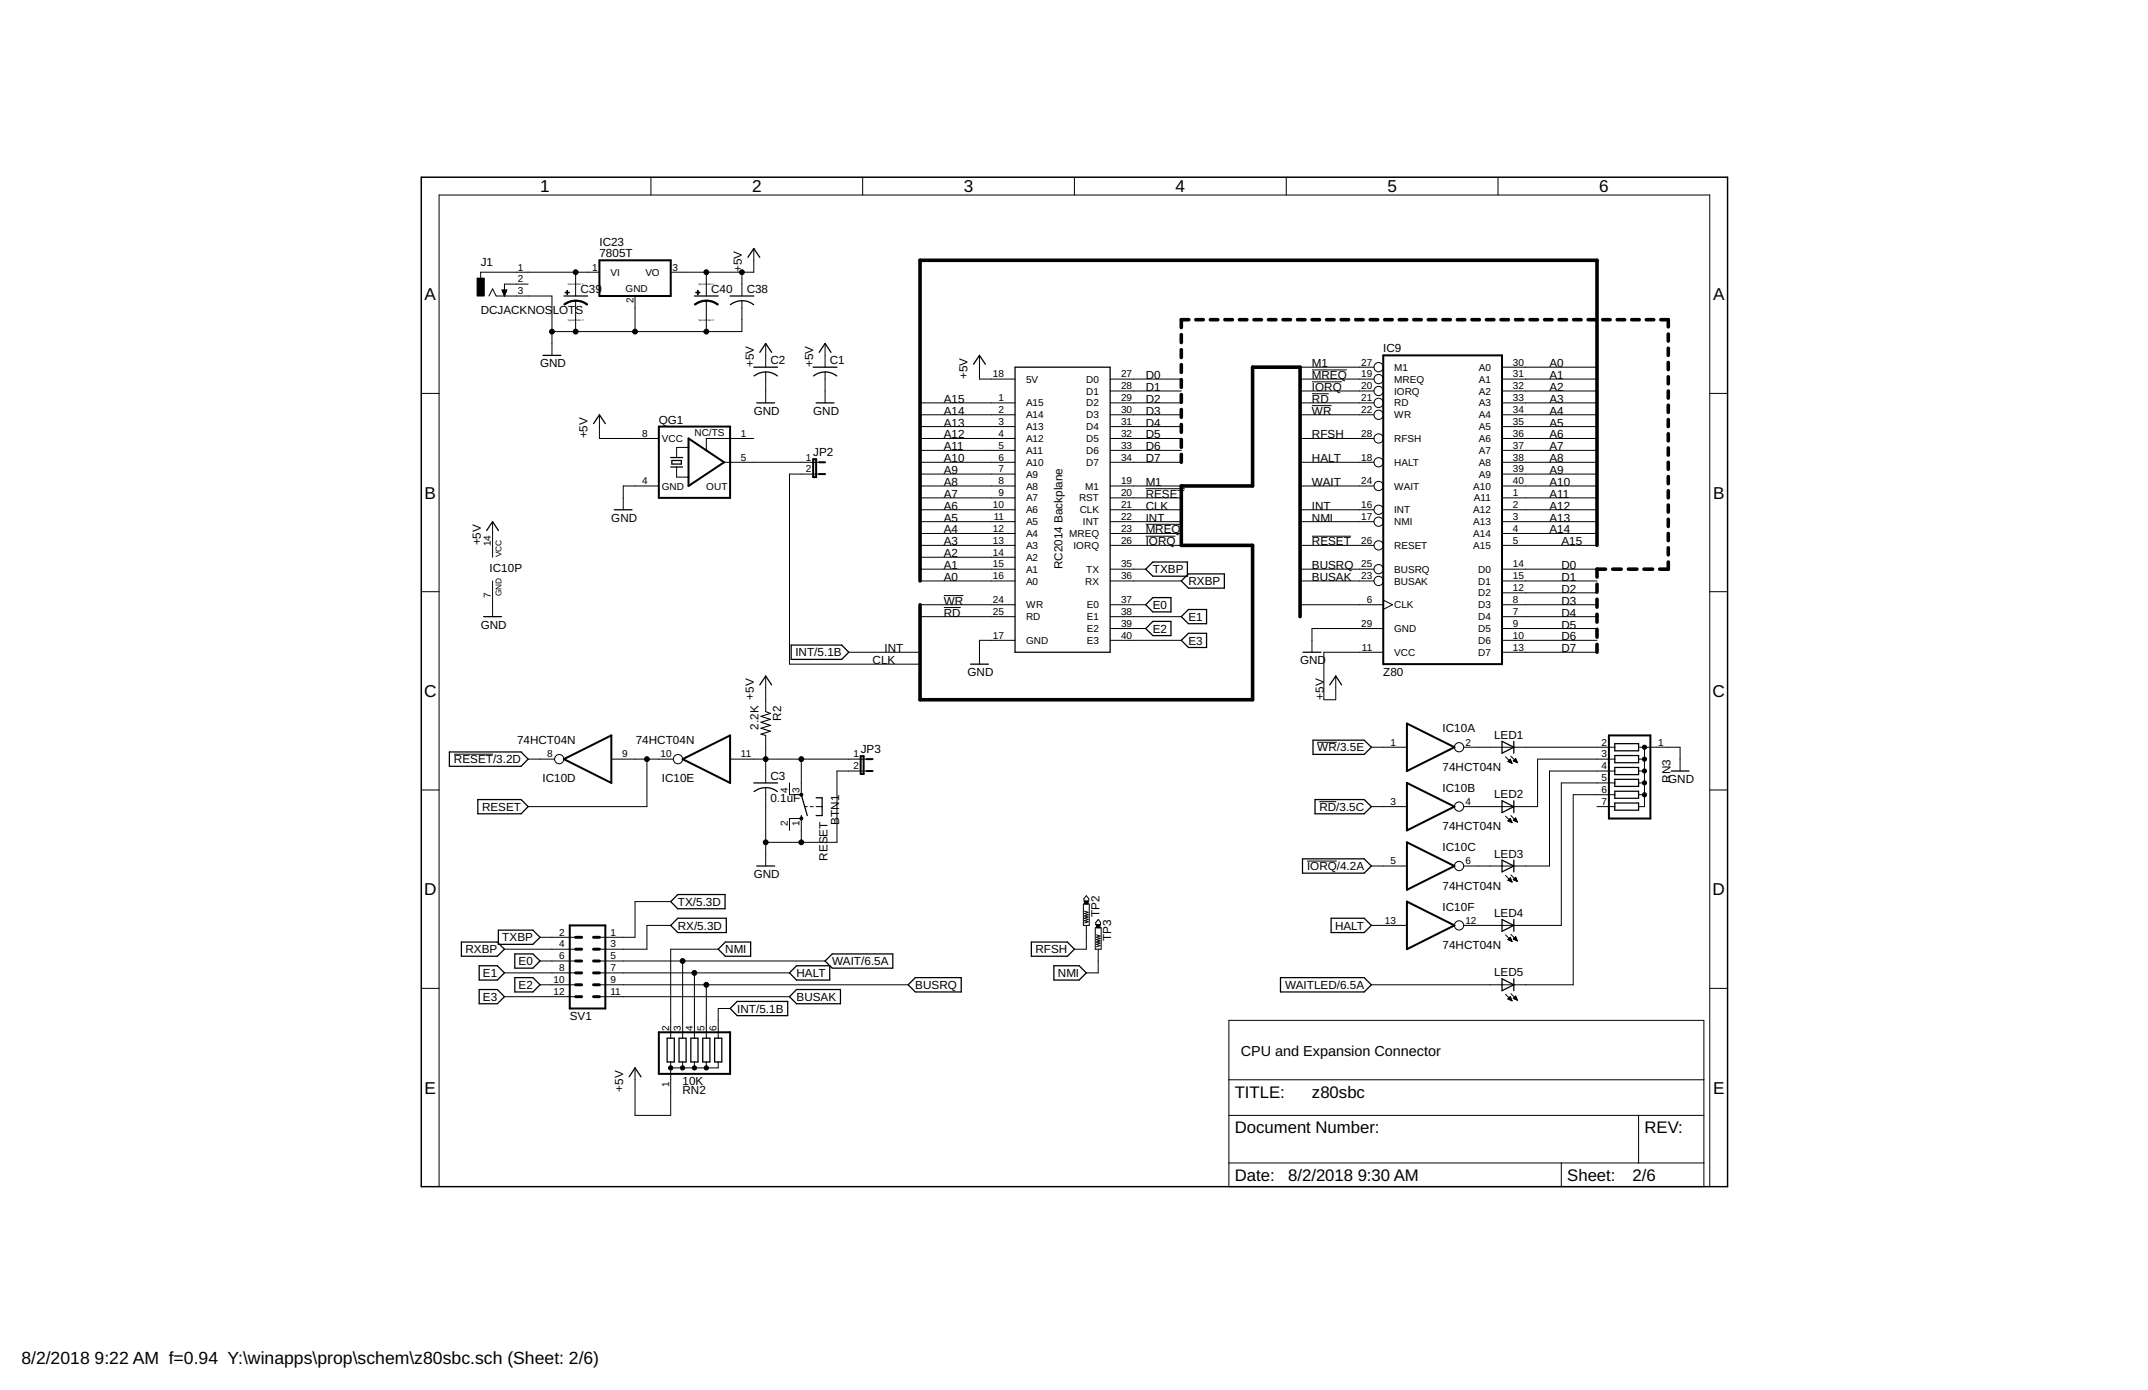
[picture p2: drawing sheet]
<svg xmlns="http://www.w3.org/2000/svg" width="432mm" height="279mm" viewBox="0 0 432 279" stroke-linecap="round" stroke-linejoin="round" font-family="sans-serif">
<g fill="none" stroke="#000" stroke-width=".25">
<path d="M113.3 59.5h4.8M139.6 59.5h4.8M146.8 59.5h4.7M150.3 51.7l1.2-1.7 1.2 1.7M109.2 71.4h3.6M149.1 60.4l1 .2 1.4 .6M149.1 60.5l-.9 .1-1.4 .6M151.5 73.8h4.8M151.6 75.6a3.8 3.8 0 0 1 4.7 0M152.7 70.8l1.2-1.8 1.2 1.8M163.5 73.8h4.8M163.5 75.6a3.8 3.8 0 0 1 4.7 0"/>
<path d="M164.7 70.8l1.2-1.8 1.1 1.8M195.7 73.2l1.2-1.8 1.2 1.8M204 73.8h19.2v57.3h-19.2zM119.3 85.2l1.2-1.8 1.2 1.8M134.8 93.9h2.4M134.8 92h2.4M135.1 92.6h1.9v.7h-1.9zM152.1 81h3.6M164.1 81h3.6M97.8 106.6l1.2-1.7 1.2 1.7M123.5 102.5h3.6M230.3 114.4l1.5-1.4h6.9v2.8h-6.9z"/>
<path d="M237.5 116.8l1.4-1.4h7.2v2.8h-7.2zM97.2 124h3.6M152.7 137.7l1.2-1.8 1.2 1.8M159 129.7h10.2l1.4 1.4-1.4 1.4h-10.2zM195.1 133.5h3.6M230.3 121.6l1.5-1.5h3.6v2.9h-3.6zM230.3 126.3l1.5-1.4h3.6v2.9h-3.6zM237.5 128.7l1.4-1.4h3.6v2.9h-3.6zM237.5 124l1.4-1.5h3.6v2.9h-3.6zM261.9 131.1h3.6M267.3 137.7l1.2-1.8 1.2 1.8M90.3 151.2h14.5l1.4 1.4-1.4 1.4h-14.5z"/>
<path d="M151.5 157.4h4.8M151.6 159.1a3.8 3.8 0 0 1 4.7 0M161.1 159.7l1.2 4.2M263.9 148.8h10.3l1.5 1.4-1.5 1.4h-10.3zM301.9 149l2.4 1.2-2.4 1.2zM304.3 149v2.4M324.6 149.5h4.8v1.4h-4.8zM324.6 151.9h4.8v1.4h-4.8zM324.6 154.3h4.8v1.4h-4.8zM324.6 156.7h4.8v1.4h-4.8zM324.6 159h4.8v1.5h-4.8zM336 155h3.5"/>
<path d="M96.1 160.7h8.7l1.4 1.4-1.4 1.5h-8.7zM152.1 174.1h3.6M161.1 163.9v.6M164.1 160.4h1.2v3.5h-1.2M261.8 172.6h12.4l1.5 1.5-1.5 1.4h-12.4zM264.4 160.7h9.8l1.5 1.4-1.5 1.5h-9.8zM301.9 161l2.4 1.1-2.4 1.2zM301.9 172.9l2.4 1.2-2.4 1.2zM304.3 161v2.3M304.3 172.9v2.4M324.6 161.4h4.8v1.5h-4.8zM92.8 189.4h7.2l1.4 1.4-1.4 1.4h-7.2z"/>
<path d="M96.3 194.1h3.7l1.4 1.5-1.4 1.4h-3.7zM96.3 198.9h3.7l1.4 1.4-1.4 1.5h-3.7zM100.2 187h6.9l1.5 1.4-1.5 1.4h-6.9zM103.5 191.7h3.6l1.5 1.5-1.5 1.4h-3.6zM103.5 196.5h3.6l1.5 1.5-1.5 1.4h-3.6zM134.8 181.2l1.4-1.4h9.6v2.9h-9.6zM136.2 184.6h9.8v2.9h-9.8l-1.4-1.5zM144.4 190.8l1.4-1.4h5.1v2.8h-5.1zM160.1 194.1h6.7v2.9h-6.7l-1.4-1.4zM160.1 198.9h8.9v2.9h-8.9l-1.4-1.5zM165.9 193.2l1.4-1.5h12.2v2.9h-12.2zM182.6 198l1.4-1.5h9.2v2.9h-9.2z"/>
<path d="M207.3 189.4h7.3l1.4 1.4-1.4 1.4h-7.3zM211.9 194.1h5l1.5 1.5-1.5 1.4h-5zM257.4 196.5h16.8l1.5 1.5-1.5 1.4h-16.8zM267.6 184.6h6.6l1.5 1.4-1.5 1.5h-6.6zM301.9 184.8l2.4 1.2-2.4 1.2zM301.9 196.7l2.4 1.3-2.4 1.1zM304.3 184.8v2.4M304.3 196.7v2.4M126.5 216.5l1.2-1.8 1.2 1.8M134.1 208.7h1.5v4.8h-1.5zM136.5 208.7h1.4v4.8h-1.4zM138.9 208.7h1.4v4.8h-1.4z"/>
<path d="M141.3 208.7h1.4v4.8h-1.4zM143.7 208.7h1.4v4.8h-1.4zM146.8 202.7l1.4-1.4h10.1v2.9h-10.1z"/>
</g>
<g fill="none" stroke="#000" stroke-width=".2">
<path d="M130.9 35.6v3.6M173.4 35.6v3.6M216 35.6v3.6M258.6 35.6v3.6M301.1 35.6v3.6M98.3 59.5l.7-1.4 .7 1.4h11.3v11.9M100.9 58.3h1l-.5 1.2zM100.9 58.3h1M101 58.4h.8M101 58.6h.8M101.1 58.7h.6M101.1 58.8h.6"/>
<path d="M101.2 58.9h.4M101.2 59h.4M101.3 59.1h.3M101.3 59.2h.2M101.3 59.3h.2M101.4 59.5h.1M106.2 57.1h-4.8v2.4M115.7 54.7v4.8M120.5 54.7h-23.9v1.2M127.7 59.5v7.2M142 54.7v4.8M149.1 54.7v4.8"/>
<path d="M151.5 50v4.7h-16.7M84.7 79.1h3.6M115.7 60.5v6.2M142 60.5v6.2M149.1 60.5v6.2h-38.1M153.9 69v4.8M153.9 74.8v6.2M165.9 69v4.8M165.9 74.8v6.2M196.9 71.4v4.8h7.1M223.2 76.2h14.3M223.2 78.6h14.3"/>
<path d="M261.3 76.2h14.9M261.3 78.6h14.9M261.3 73.8h14.9M263.7 74.4h7M263.7 79.1h3.4M263.7 76.8h6M301.9 76.2h19.1M301.9 78.6h19.1M301.9 73.8h19.1M343.7 79.1h3.6M120.5 83.4v4.7h11.9M132.4 97.7h-7.1v4.8"/>
<path d="M136 93.9v2h2.4M138.4 89.9h-2.4v2.1M145.6 92.9h19.1M151.5 88.1h-9.5v2.4M164.7 95.3h-6v38.2h26.3M185 81h19M185 83.4h19M185 85.7h19M185 88.1h19M185 90.5h19M185 92.9h19M185 95.3h19"/>
<path d="M185 97.7h19M223.2 81h14.3M223.2 83.4h14.3M223.2 85.7h14.3M223.2 88.1h14.3M223.2 90.5h14.3M223.2 92.9h14.3M223.2 97.7h14.3M230.3 98.2h7.9M261.3 81h14.9M261.3 83.4h14.9M261.3 88.1h14.9"/>
<path d="M261.3 92.9h14.9M261.3 97.7h14.9M263.7 81.5h4M301.9 81h19.1M301.9 83.4h19.1M301.9 85.7h19.1M301.9 88.1h19.1M301.9 90.5h19.1M301.9 92.9h19.1M301.9 95.3h19.1M301.9 97.7h19.1M84.7 118.9h3.6"/>
<path d="M99 104.9v7.1M99 116.8v7.2M185 100.1h19M185 102.5h19M185 104.9h19M185 107.2h19M185 109.6h19M185 112h19M185 114.4h19M185 116.8h19M189.7 119.7h4M223.2 100.1h14.3"/>
<path d="M223.2 102.5h14.3M223.2 104.9h14.3M223.2 107.2h14.3M223.2 109.6h14.3M223.2 114.4h7.1M223.2 116.8h14.3M230.3 105.4h7M230.3 107.8h6M261.3 102.5h14.9M261.3 104.9h14.9M261.3 109.6h14.9M261.3 114.4h14.9"/>
<path d="M261.3 116.8h14.9M263.7 107.8h7.9M301.9 100.1h19.1M301.9 102.5h19.1M301.9 104.9h19.1M301.9 107.2h19.1M301.9 109.6h19.1M301.9 114.4h19.1M301.9 116.8h19.1M301.9 119.2h19.1M343.7 118.9h3.6M153.9 135.9v7.1"/>
<path d="M170.6 131.1h14.4M185 121.6h19M185 124h19M189.7 122.1h3.4M204 128.7h-7.1v4.8M223.2 128.7h14.3M223.2 121.6h7.1M223.2 124h14.3M223.2 126.3h7.1M261.3 121.6h16.8M278.1 126.3h-14.4v4.8M278.1 131.1h-12v9.6h2.4v-4.8"/>
<path d="M278.1 120.6l1.8 1-1.8 .9M301.9 128.7h19.1M301.9 121.6h19.1M301.9 124h19.1M301.9 126.3h19.1M301.9 131.1h19.1M84.7 158.8h3.6M91.3 151.6h7.8M106.2 152.6h5.3M122.9 152.6h12.5M130 152.6v9.5h-23.8M146.8 152.6h27.4"/>
<path d="M153.9 147.8v9.6M153.9 158.3v15.8M161.1 152.6v7.1h-2.4v-2.3M174.2 155h-5.9v14.3h-14.4M264.8 149.2h3.9M275.7 150.2h7.1M294.2 150.2h30.4M302.6 152.1l1.4 1.3M303.2 153.1h.6M303.2 153h.6M303.3 152.9h.4M303.4 153.2h.5"/>
<path d="M303.4 152.8h.3M303.6 152.7h.1M303.6 152.6l.4 .8-.9-.3zM303.7 153.3h.2M303.7 152l1.3 1.3M304.3 153h.6M304.3 152.9h.5M304.4 152.8h.4M304.5 152.7h.3M304.5 153.1h.4M304.6 152.5h.1M304.7 152.5l.3 .8-.8-.3z"/>
<path d="M304.8 153.2h.2M324.6 152.6h-15.5v9.5h-14.9M324.6 155h-13.1v19.1h-17.3M324.6 157.4h-10.7v28.6h-19.7M324.6 159.7h-8.3v38.3h-40.6M329.4 150.2h8.3v4.8M329.4 152.6h1.2M329.4 155h1.2M329.4 157.4h1.2M329.4 159.7h1.2M330.6 150.2v11.9h-1.2M343.7 158.8h3.6"/>
<path d="M158.7 166.9v-2.4h2.4v4.8M161.7 162.1h.6M162.9 162.1h.6M164.1 162.1h1.2M262.7 173.1h6M265.2 161.1h3.4M275.7 162.1h7.1M275.7 174.1h7.1M302.6 164l1.4 1.4M302.6 176l1.4 1.3M303.1 176.9l.9 .4M303.1 176.9l.5-.4 .4 .8"/>
<path d="M303.1 177h.7M303.2 165h.6M303.2 164.9h.6M303.2 176.8h.6M303.3 164.8h.4M303.3 176.7h.4M303.4 177.1h.5M303.4 165.1h.5M303.4 164.7h.3M303.4 176.6h.3M303.6 164.6h.1M303.6 176.5h.1"/>
<path d="M303.6 164.5l.4 .9-.9-.4zM303.7 165.2h.2M303.7 177.2h.2M303.7 163.9l1.3 1.3M303.7 175.9l1.3 1.3M303.9 177.3h.1M304 165.4h.1M304.2 164.9h.7M304.2 176.8h.7M304.3 164.8h.5M304.3 176.7h.5M304.4 164.7h.4"/>
<path d="M304.4 176.6h.4M304.5 164.6h.3M304.5 177h.4M304.5 165h.4M304.5 176.5h.3M304.6 164.5h.1M304.6 176.4h.1M304.7 164.4l.3 .8-.8-.3zM304.7 176.3l.3 .9-.8-.4zM304.8 177.1h.2M304.8 165.1h.2M305 177.2h.1"/>
<path d="M321 162.1h3.6M84.7 198.7h3.6M101.4 190.8h14.3M101.4 195.6h14.3M108.6 188.4h7.1M108.6 193.2h7.1M108.6 198h7.1M120.5 193.2h45.4M120.5 195.6h38.2M120.5 198h62.1M134.8 181.2h-7.1v7.2h-7.2M134.8 186h-4.8v4.8h-9.5"/>
<path d="M137.2 193.2v15.5M139.6 195.6v13.1M142 198v10.7M144.4 190.8h-9.6v17.9M217.8 181.7h1.2v4.3h-1.2zM218 183.2l.7 .2-.7 .2 .7 .3-.7 .2 .7 .2-.7 .3 .7 .2-.7 .3 .7 .2-.7 .2M218.4 186v4.8h-2.4M218.4 180l.5 .6v.5h-1v-.5zM220.2 186.5h1.2v4.3h-1.2zM220.4 187.9l.7 .3-.7 .2 .7 .2-.7 .3 .7 .2-.7 .3 .7 .2-.7 .2 .7 .3-.7 .2M220.8 190.8v4.8h-2.4M220.8 184.8l.4 .6v.5h-.9v-.5z"/>
<path d="M275.7 186h7.1M302.6 187.9l1.4 1.3M302.6 199.9l1.4 1.3M303.1 188.9l.9 .3M303.1 188.9h.7M303.2 188.8h.6M303.3 188.7h.4M303.4 189h.4M303.5 188.6h.2M303.6 188.4h.1M303.6 188.4l-.5 .5M303.6 188.4l.4 .8"/>
<path d="M303.7 189.1h.2M303.7 187.8l1.3 1.3M303.7 199.7l1.3 1.3M303.9 189.2h.1M304.2 188.8h.7M304.3 188.7h.5M304.4 188.6h.4M304.5 188.9h.4M304.5 188.4h.2M304.6 188.3h.1M304.7 188.3l.3 .8-.8-.3zM304.7 189h.3"/>
<path d="M305 189.1h.1M343.7 198.7h3.6M101.4 200.3h14.3M120.5 200.3h38.2M134.8 213.5v10.7h-7.1v-9.5M137.2 213.5v1.2M139.6 213.5v1.2M142 213.5v1.2M144.4 213.5v1.2h-9.6M146.8 202.7h-2.4v6M247 205.1h95.5v33.4h-95.5zM247 217h95.5"/>
<path d="M303.1 200.8l.9 .4M303.1 200.8l.5-.5 .4 .9M303.1 200.8h.7M303.2 200.7h.6M303.4 200.6h.3M303.4 200.9h.4M303.5 200.5h.2M303.6 200.4h.1M303.6 201h.3M303.9 201.1h.1M304.2 200.7h.7M304.2 200.7l.8 .3"/>
<path d="M304.2 200.7l.5-.5 .3 .8M304.3 200.6h.5M304.4 200.5h.4M304.5 200.8h.4M304.5 200.4h.2M304.7 200.3h.1M304.7 200.9h.3M305 201h.1M88.3 238.5v-199.3h255.4v199.3M247 224.2h95.5M247 233.8h95.5M313.9 233.8v4.7"/>
<path d="M329.4 224.2v9.6"/>
<circle cx="277.1" cy="73.8" r=".93"/>
<circle cx="277.1" cy="78.6" r=".93"/>
<circle cx="277.1" cy="76.2" r=".93"/>
<circle cx="277.1" cy="81" r=".93"/>
<circle cx="277.1" cy="83.4" r=".93"/>
<circle cx="277.1" cy="88.1" r=".93"/>
<circle cx="277.1" cy="92.9" r=".93"/>
<circle cx="277.1" cy="97.7" r=".93"/>
<circle cx="277.1" cy="104.9" r=".93"/>
<circle cx="277.1" cy="116.8" r=".93"/>
<circle cx="277.1" cy="102.5" r=".93"/>
<circle cx="277.1" cy="109.6" r=".93"/>
<circle cx="277.1" cy="114.4" r=".93"/>
<circle cx="112.4" cy="152.6" r=".93"/>
<circle cx="136.3" cy="152.6" r=".93"/>
<circle cx="293.3" cy="150.2" r=".93"/>
<circle cx="293.3" cy="174.1" r=".93"/>
<circle cx="293.3" cy="162.1" r=".93"/>
<circle cx="293.3" cy="186" r=".93"/>
</g>
<g fill="none" stroke="#000" stroke-width=".4">
<path d="M120.5 52.3h14.3v7.2h-14.3zM278.1 71.4h23.8v62.1h-23.8zM132.4 85.7h14.4v14.4h-14.4zM138.4 88.1l7.2 4.8-7.2 4.8zM163.5 92.3h.6v3.6h-.6zM164.7 92.9h1.2M164.7 95.3h1.2M113.3 152.6l9.6-4.8v9.6zM137.2 152.6l9.6-4.8v9.6zM173 152h.6v3.6h-.6zM174.2 152.6h1.2M174.2 155h1.2"/>
<path d="M282.8 145.4l9.6 4.8-9.6 4.8zM282.8 157.4l9.6 4.7-9.6 4.8zM323.4 147.8h8.4v16.7h-8.4zM282.8 169.3l9.6 4.8-9.6 4.8zM114.5 186h7.2v16.7h-7.2zM282.8 181.2l9.6 4.8-9.6 4.8zM132.4 207.5h14.4v8.4h-14.4z"/>
</g>
<g fill="#000" stroke="#000" stroke-width=".2">
<path d="M113.3 61.1l1.2-.6 1.2-.2v.3l-.9 .1-1.3 .6z" fill-rule="evenodd"/>
<path d="M115.7 60.3l1.3 .2 1.1 .7-.1 .1-.8-.5-1.5-.2z" fill-rule="evenodd"/>
<path d="M139.6 61.1l1.1-.6 1.3-.2v.3l-1 .1-1.3 .6z" fill-rule="evenodd"/>
<path d="M142 60.3l1.3 .2 1.1 .7-.1 .1-.9-.5-1.4-.2z" fill-rule="evenodd"/>
<path d="M330.2 159.5a.43 .43 0 0 1 .6-.1 .43 .43 0 0 1 .2 .5 .43 .43 0 0 1-.6 .2l-.2-.4h.4h-.4z" fill-rule="evenodd"/>
<path d="M330.2 157.1l.2-.1a.42 .42 0 0 1 .6 .2 .42 .42 0 0 1-.4 .6 .42 .42 0 0 1-.4-.4h.4h-.4z" fill-rule="evenodd"/>
<path d="M330.2 154.7l.2-.1a.43 .43 0 0 1 .6 .3 .43 .43 0 0 1-.4 .5l-.4-.2v-.2h.4h-.4z" fill-rule="evenodd"/>
<path d="M330.2 152.4a.42 .42 0 0 1 .4-.2 .42 .42 0 0 1 .4 .3 .44 .44 0 0 1-.1 .4 .44 .44 0 0 1-.5 .1l-.2-.4h.4h-.4z" fill-rule="evenodd"/>
<path d="M330.2 150a.43 .43 0 0 1 .6-.2 .43 .43 0 0 1 .2 .6 .43 .43 0 0 1-.6 .2l-.2-.4h.4h-.4z" fill-rule="evenodd"/>
<path d="M160.9 164.3l.2-.1 .2 .1v.4l-.2 .1-.2-.1z" fill-rule="evenodd"/>
<path d="M134.5 214.4l.4-.2a.43 .43 0 0 1 .3 .5 .43 .43 0 0 1-.3 .4l-.4-.2-.1-.2h.5h-.5z" fill-rule="evenodd"/>
<path d="M136.8 214.4a.43 .43 0 0 1 .6-.1 .43 .43 0 0 1 .2 .6 .43 .43 0 0 1-.6 .2l-.2-.4h.5h-.5z" fill-rule="evenodd"/>
<path d="M139.2 214.4a.43 .43 0 0 1 .6-.1 .43 .43 0 0 1 .2 .6 .43 .43 0 0 1-.6 .2l-.2-.4 .4-.1-.4 .1z" fill-rule="evenodd"/>
<path d="M141.6 214.4l.2-.1a.44 .44 0 0 1 .5 0 .44 .44 0 0 1 .1 .5 .44 .44 0 0 1-.3 .3 .44 .44 0 0 1-.5-.2v-.2l.4-.1-.4 .1z" fill-rule="evenodd"/>
<circle cx="115.7" cy="54.7" r=".49"/>
<circle cx="142" cy="54.7" r=".49"/>
<circle cx="149.1" cy="54.7" r=".49"/>
<circle cx="111" cy="66.7" r=".49"/>
<circle cx="115.7" cy="66.7" r=".49"/>
<circle cx="127.7" cy="66.7" r=".49"/>
<circle cx="142" cy="66.7" r=".49"/>
<circle cx="130" cy="152.6" r=".49"/>
<circle cx="153.9" cy="152.6" r=".49"/>
<circle cx="161.1" cy="152.6" r=".49"/>
<circle cx="161.1" cy="159.8" r=".31"/>
<circle cx="153.9" cy="169.3" r=".49"/>
<circle cx="161.1" cy="169.3" r=".49"/>
<circle cx="137.2" cy="193.2" r=".49"/>
<circle cx="139.6" cy="195.6" r=".49"/>
<circle cx="142" cy="198" r=".49"/>
</g>
<path d="M115.7 193.2h1.2M115.7 190.8h1.2M115.7 188.4h1.2M115.7 198h1.2M115.7 195.6h1.2M119.3 193.2h1.2M119.3 190.8h1.2M119.3 188.4h1.2M119.3 198h1.2M119.3 195.6h1.2M115.7 200.3h1.2M119.3 200.3h1.2" fill="none" stroke="#000" stroke-width=".59"/>
<path d="M153.9 143l1 .4-1.9 .6 1.9 .6-1.9 .6 1.9 .6-1.9 .6 1.9 .6-1.9 .6 .9 .2" fill="none" stroke="#000" stroke-width=".21"/>
<path d="M84.7 35.6h262.6v202.9h-262.6z" fill="none" stroke="#000" stroke-width=".3"/>
<path d="M95.9 55.9h1.4v3.6h-1.4zM113.6 58.7h.8v.2h-.8zM114 58.4h.1v.8h-.1zM139.9 58.7h.8v.2h-.8zM140.2 58.4h.2v.8h-.2zM218 181.1h.7v.6h-.7zM220.4 185.9h.7v.6h-.7z" fill="#000" stroke="#000" stroke-width=".2"/>
<g fill="none" stroke="#000" stroke-width=".72">
<path d="M237.5 67.3v1.6M237.5 70.3v1.6M237.5 73.3v1.6M237.5 76.3v1.6M237.5 79.3v1.6M239 64.3h-1.5v1.5M240.4 64.3h1.5M243.3 64.3h1.5M246.2 64.3h1.5M249.2 64.3h1.5M252.1 64.3h1.5M255 64.3h1.5"/>
<path d="M257.9 64.3h1.5M260.8 64.3h1.5M263.8 64.3h1.5M266.7 64.3h1.5M269.6 64.3h1.5M272.5 64.3h1.5M275.4 64.3h1.5M278.4 64.3h1.5M281.3 64.3h1.5M284.2 64.3h1.5M287.1 64.3h1.5M290 64.3h1.5"/>
<path d="M293 64.3h1.5M295.9 64.3h1.5M298.8 64.3h1.5M301.7 64.3h1.5M304.7 64.3h1.5M307.6 64.3h1.5M310.5 64.3h1.5M313.4 64.3h1.5M316.3 64.3h1.5M319.3 64.3h1.5M322.2 64.3h1.5M325.1 64.3h1.5"/>
<path d="M328 64.3h1.5M330.9 64.3h1.5M333.9 64.3h1.5v1.4M335.4 67.1v1.5M335.4 70v1.4M335.4 72.9v1.4M335.4 75.7v1.5M335.4 78.6v1.4M237.5 82.3v1.6M237.5 85.3v1.6M237.5 88.3v1.6M237.5 91.3v1.6"/>
<path d="M335.4 81.4v1.5M335.4 84.3v1.4M335.4 87.2v1.4M335.4 90v1.5M335.4 92.9v1.4M335.4 95.8v1.4M335.4 98.6v1.5M321 109.6v-57.3h-136v64.5M321 117.4v1.6M322.7 114.4h-1.7v1.6M324.2 114.4h1.7M327.3 114.4h1.8"/>
<path d="M330.5 114.4h1.7M335.4 101.5v1.4M335.4 104.4v1.4M335.4 107.2v1.5M335.4 110.1v1.4M335.4 113v1.4h-1.8M185 121.6v19.1h66.8v-31.1h-14.3v-11.9h14.3v-23.9h9.5v50.2M321 120.4v1.6M321 123.5v1.6M321 126.5v1.6M321 129.5v1.6"/>
</g>
<g font-size="3.5">
<text x="108.6" y="38.6">1</text>
<text x="151.2" y="38.6">2</text>
<text x="193.8" y="38.6">3</text>
<text x="236.3" y="38.6">4</text>
<text x="278.9" y="38.6">5</text>
<text x="321.5" y="38.6">6</text>
<text x="85.3" y="60.4">A</text>
<text x="344.4" y="60.4">A</text>
<text x="85.3" y="100.2">B</text>
<text x="344.4" y="100.2">B</text>
<text x="85.2" y="140.1">C</text>
<text x="344.3" y="140.1">C</text>
<text x="85.2" y="180">D</text>
<text x="344.3" y="180">D</text>
<text x="85.3" y="219.8">E</text>
<text x="344.4" y="219.8">E</text>
<text x="4.3" y="274.1">8/2/2018</text>
<text x="19" y="274.1">9:22 AM f=0.94 Y:\winapps\prop\schem\z80sbc.sch (Sheet: 2/6)</text>
</g>
<g font-size="3.4">
<text x="248.2" y="220.6">TITLE:</text>
<text x="263.7" y="220.6">z80sbc</text>
<text x="248.2" y="227.8">Document Number:</text>
<text x="330.6" y="227.8">REV:</text>
<text x="248.2" y="237.3">Date:</text>
<text x="259" y="237.3">8/2/2018</text>
<text x="272.9" y="237.3">9:30 AM</text>
<text x="315.1" y="237.3">Sheet:</text>
<text x="328.2" y="237.3">2/6</text>
</g>
<text font-size="2.9" x="249.4" y="212.3">CPU and Expansion Connector</text>
<g font-size="2.3">
<text x="96.6" y="53.5">J1</text>
<text x="120.5" y="51.7">7805T</text>
<text x="120.5" y="49.3">IC23</text>
<text x="116.7" y="58.9">C39</text>
<text x="142.9" y="58.9">C40</text>
<text x="149.1" y="54.7" transform="rotate(-90 149.1 54.7)">+5V</text>
<text x="150.1" y="58.9">C38</text>
<text x="96.6" y="63.1">DCJACKNOS</text>
<text x="111.1" y="63.1">LOTS</text>
<text x="278.1" y="70.8">IC9</text>
<text x="108.6" y="73.8">GND</text>
<text x="151.5" y="73.8" transform="rotate(-90 151.5 73.8)">+5V</text>
<text x="154.9" y="73.2">C2</text>
<text x="163.5" y="73.8" transform="rotate(-90 163.5 73.8)">+5V</text>
<text x="166.8" y="73.2">C1</text>
<text x="194.5" y="76.2" transform="rotate(-90 194.5 76.2)">+5V</text>
<text x="230.3" y="76.2">D0</text>
<text x="263.7" y="73.8">M1</text>
<text x="263.7" y="76.2">MREQ</text>
<text x="311.5" y="76.2">A1</text>
<text x="311.5" y="73.8">A0</text>
<text x="151.5" y="83.4">GND</text>
<text x="163.5" y="83.4">GND</text>
<text x="189.7" y="81">A15</text>
<text x="189.7" y="83.4">A14</text>
<text x="230.3" y="78.6">D1</text>
<text x="230.3" y="81">D2</text>
<text x="230.3" y="83.4">D3</text>
<text x="263.7" y="81">RD</text>
<text x="263.7" y="83.4">WR</text>
<text x="263.7" y="78.6">IORQ</text>
<text x="311.5" y="83.4">A4</text>
<text x="311.5" y="81">A3</text>
<text x="311.5" y="78.6">A2</text>
<text x="118.1" y="88.1" transform="rotate(-90 118.1 88.1)">+5V</text>
<text x="132.4" y="85.2">QG1</text>
<text x="189.7" y="85.8">A13</text>
<text x="189.7" y="88.1">A12</text>
<text x="230.3" y="85.8">D4</text>
<text x="230.3" y="88.1">D5</text>
<text x="263.7" y="88.1">RFSH</text>
<text x="311.5" y="88.1">A6</text>
<text x="311.5" y="85.8">A5</text>
<text x="163.5" y="91.7">JP2</text>
<text x="189.7" y="90.5">A11</text>
<text x="189.7" y="92.9">A10</text>
<text x="189.7" y="95.3">A9</text>
<text x="230.3" y="90.5">D6</text>
<text x="230.3" y="92.9">D7</text>
<text x="263.7" y="92.9">HALT</text>
<text x="311.5" y="95.3">A9</text>
<text x="311.5" y="92.9">A8</text>
<text x="311.5" y="90.5">A7</text>
<text x="189.7" y="97.7">A8</text>
<text x="189.7" y="100.1">A7</text>
<text x="230.3" y="97.7">M1</text>
<text x="230.3" y="100.1">RESET</text>
<text x="263.7" y="97.7">WAIT</text>
<text x="311.5" y="100.1">A11</text>
<text x="311.5" y="97.7">A10</text>
<text x="122.9" y="104.9">GND</text>
<text x="189.7" y="102.5">A6</text>
<text x="189.7" y="104.9">A5</text>
<text x="189.7" y="107.2">A4</text>
<text x="230.3" y="102.5">CLK</text>
<text x="230.3" y="104.9">INT</text>
<text x="230.3" y="107.2">MREQ</text>
<text x="263.7" y="102.5">INT</text>
<text x="263.7" y="104.9">NMI</text>
<text x="311.5" y="107.2">A14</text>
<text x="311.5" y="104.9">A13</text>
<text x="311.5" y="102.5">A12</text>
<text x="96.6" y="109.6" transform="rotate(-90 96.6 109.6)">+5V</text>
<text x="189.7" y="109.6">A3</text>
<text x="189.7" y="112">A2</text>
<text x="230.3" y="109.6">IORQ</text>
<text x="263.7" y="109.6">RESET</text>
<text x="313.9" y="109.6">A15</text>
<text x="98.4" y="115">IC10P</text>
<text x="189.7" y="114.4">A1</text>
<text x="189.7" y="116.8">A0</text>
<text x="213.6" y="114.4" transform="rotate(-90 213.6 114.4)">RC2014 Backplane</text>
<text x="231.7" y="115.2">TXBP</text>
<text x="238.9" y="117.6">RXBP</text>
<text x="263.7" y="114.4">BUSRQ</text>
<text x="263.7" y="116.8">BUSAK</text>
<text x="313.9" y="114.4">D0</text>
<text x="313.9" y="116.8">D1</text>
<text x="313.9" y="119.2">D2</text>
<text x="189.7" y="123.9">RD</text>
<text x="189.7" y="121.6">WR</text>
<text x="231.7" y="122.4">E0</text>
<text x="238.9" y="124.8">E1</text>
<text x="313.9" y="121.6">D3</text>
<text x="313.9" y="123.9">D4</text>
<text x="96.6" y="126.3">GND</text>
<text x="159.9" y="131.9">INT/5.1B</text>
<text x="177.8" y="131.1">INT</text>
<text x="231.7" y="127.2">E2</text>
<text x="238.9" y="129.6">E3</text>
<text x="313.9" y="126.3">D5</text>
<text x="313.9" y="128.7">D6</text>
<text x="313.9" y="131.1">D7</text>
<text x="175.4" y="133.5">CLK</text>
<text x="194.5" y="135.9">GND</text>
<text x="261.3" y="133.5">GND</text>
<text x="278.1" y="135.9">Z80</text>
<text x="151.5" y="140.7" transform="rotate(-90 151.5 140.7)">+5V</text>
<text x="266.1" y="140.7" transform="rotate(-90 266.1 140.7)">+5V</text>
<text x="103.9" y="149.5">74HCT04N</text>
<text x="127.8" y="149.5">74HCT04N</text>
<text x="152.5" y="146.7" transform="rotate(-90 152.5 146.7)">2.2K</text>
<text x="157" y="144.9" transform="rotate(-90 157 144.9)">R2</text>
<text x="290" y="147.2">IC10A</text>
<text x="300.3" y="148.5">LED1</text>
<text x="91.3" y="153.4">RESET/3.2D</text>
<text x="173" y="151.4">JP3</text>
<text x="264.8" y="151">WR/3.5E</text>
<text x="290" y="155">74HCT04N</text>
<text x="109.1" y="157.2">IC10D</text>
<text x="133.1" y="157.2">IC10E</text>
<text x="154.9" y="161.3">0.1uF</text>
<text x="154.9" y="156.8">C3</text>
<text x="290" y="159.2">IC10B</text>
<text x="300.3" y="160.5">LED2</text>
<text x="335.4" y="157.4">GND</text>
<text x="335.8" y="157.3" transform="rotate(-90 335.8 157.3)">RN3</text>
<text x="96.9" y="163">RESET</text>
<text x="168.7" y="165.8" transform="rotate(-90 168.7 165.8)">BTN1</text>
<text x="265.2" y="163">RD/3.5C</text>
<text x="290" y="166.9">74HCT04N</text>
<text x="166.3" y="173" transform="rotate(-90 166.3 173)">RESET</text>
<text x="290" y="171.1">IC10C</text>
<text x="300.3" y="172.4">LED3</text>
<text x="151.5" y="176.5">GND</text>
<text x="262.7" y="174.9">IORQ/4.2A</text>
<text x="290" y="178.9">74HCT04N</text>
<text x="136.3" y="182.1">TX/5.3D</text>
<text x="221" y="184.4" transform="rotate(-90 221 184.4)">TP2</text>
<text x="290" y="183">IC10F</text>
<text x="300.3" y="184.3">LED4</text>
<text x="93.6" y="191.6">RXBP</text>
<text x="101" y="189.2">TXBP</text>
<text x="136.3" y="186.8">RX/5.3D</text>
<text x="145.8" y="191.6">NMI</text>
<text x="208.2" y="191.6">RFSH</text>
<text x="223.4" y="189.2" transform="rotate(-90 223.4 189.2)">TP3</text>
<text x="268.4" y="186.8">HALT</text>
<text x="290" y="190.8">74HCT04N</text>
<text x="97.1" y="196.4">E1</text>
<text x="104.3" y="194">E0</text>
<text x="160.1" y="196.4">HALT</text>
<text x="167.3" y="194">WAIT/6.5A</text>
<text x="212.7" y="196.4">NMI</text>
<text x="300.3" y="196.3">LED5</text>
<text x="97.1" y="201.2">E3</text>
<text x="104.3" y="198.8">E2</text>
<text x="148.2" y="203.6">INT/5.1B</text>
<text x="160.1" y="201.2">BUSAK</text>
<text x="184" y="198.8">BUSRQ</text>
<text x="258.3" y="198.8">WAITLED/6.5A</text>
<text x="114.5" y="205.1">SV1</text>
<text x="125.3" y="219.4" transform="rotate(-90 125.3 219.4)">+5V</text>
<text x="137.2" y="218.1">10K</text>
<text x="137.2" y="219.9">RN2</text>
</g>
<g font-size="2">
<text x="104.1" y="54.4">1</text>
<text x="104.1" y="56.8">2</text>
<text x="104.1" y="59.2">3</text>
<text x="119" y="54.4">1</text>
<text x="122.7" y="55.4">VI</text>
<text x="125.8" y="58.8">GND</text>
<text x="129.7" y="55.4">VO</text>
<text x="135.2" y="54.4">3</text>
<text x="127.3" y="61" transform="rotate(-90 127.3 61)">2</text>
<text x="199.6" y="75.9">18</text>
<text x="206.3" y="76.9">5V</text>
<text x="218.4" y="76.9">D0</text>
<text x="225.4" y="75.9">27</text>
<text x="273.6" y="73.5">27</text>
<text x="273.6" y="75.9">19</text>
<text x="280.3" y="74.5">M1</text>
<text x="280.3" y="76.9">MREQ</text>
<text x="297.3" y="74.5">A0</text>
<text x="297.3" y="76.9">A1</text>
<text x="304.1" y="73.5">30</text>
<text x="304.1" y="75.9">31</text>
<text x="200.7" y="80.6">1</text>
<text x="200.7" y="83">2</text>
<text x="206.3" y="81.7">A15</text>
<text x="218.4" y="79.3">D1</text>
<text x="218.4" y="81.7">D2</text>
<text x="225.4" y="78.3">28</text>
<text x="225.4" y="80.6">29</text>
<text x="225.4" y="83">30</text>
<text x="273.6" y="78.3">20</text>
<text x="273.6" y="80.6">21</text>
<text x="273.6" y="83">22</text>
<text x="280.3" y="79.3">IORQ</text>
<text x="280.3" y="81.7">RD</text>
<text x="297.3" y="79.3">A2</text>
<text x="297.3" y="81.7">A3</text>
<text x="304.1" y="78.3">32</text>
<text x="304.1" y="80.6">33</text>
<text x="304.1" y="83">34</text>
<text x="129.1" y="87.8">8</text>
<text x="133" y="88.9">VCC</text>
<text x="139.6" y="87.7">NC/TS</text>
<text x="149" y="87.8">1</text>
<text x="200.7" y="85.4">3</text>
<text x="200.7" y="87.8">4</text>
<text x="206.3" y="84.1">A14</text>
<text x="206.3" y="86.5">A13</text>
<text x="206.3" y="88.9">A12</text>
<text x="218.4" y="84.1">D3</text>
<text x="218.4" y="86.5">D4</text>
<text x="218.4" y="88.9">D5</text>
<text x="225.4" y="85.4">31</text>
<text x="225.4" y="87.8">32</text>
<text x="273.6" y="87.8">28</text>
<text x="280.3" y="84.1">WR</text>
<text x="280.3" y="88.9">RFSH</text>
<text x="297.3" y="84.1">A4</text>
<text x="297.3" y="86.5">A5</text>
<text x="297.3" y="88.9">A6</text>
<text x="304.1" y="85.4">35</text>
<text x="304.1" y="87.8">36</text>
<text x="149" y="92.6">5</text>
<text x="162" y="92.6">1</text>
<text x="162" y="95">2</text>
<text x="200.7" y="90.2">5</text>
<text x="200.7" y="92.6">6</text>
<text x="200.7" y="95">7</text>
<text x="206.3" y="91.2">A11</text>
<text x="206.3" y="93.6">A10</text>
<text x="218.4" y="91.3">D6</text>
<text x="218.4" y="93.6">D7</text>
<text x="225.4" y="90.2">33</text>
<text x="225.4" y="92.6">34</text>
<text x="273.6" y="92.6">18</text>
<text x="280.3" y="93.6">HALT</text>
<text x="297.3" y="91.3">A7</text>
<text x="297.3" y="93.6">A8</text>
<text x="304.1" y="90.2">37</text>
<text x="304.1" y="92.6">38</text>
<text x="304.1" y="95">39</text>
<text x="129.1" y="97.4">4</text>
<text x="133" y="98.4">GND</text>
<text x="142" y="98.4">OUT</text>
<text x="200.7" y="97.4">8</text>
<text x="200.7" y="99.7">9</text>
<text x="206.3" y="96">A9</text>
<text x="206.3" y="98.4">A8</text>
<text x="206.3" y="100.8">A7</text>
<text x="216.9" y="100.8">RST</text>
<text x="218.2" y="98.4">M1</text>
<text x="225.4" y="97.4">19</text>
<text x="225.4" y="99.7">20</text>
<text x="273.6" y="97.4">24</text>
<text x="280.3" y="98.4">WAIT</text>
<text x="296.2" y="98.4">A10</text>
<text x="296.3" y="100.8">A11</text>
<text x="297.3" y="96">A9</text>
<text x="304.1" y="97.4">40</text>
<text x="304.1" y="99.7">1</text>
<text x="199.6" y="102.1">10</text>
<text x="199.6" y="106.9">12</text>
<text x="199.8" y="104.5">11</text>
<text x="206.3" y="103.2">A6</text>
<text x="206.3" y="105.6">A5</text>
<text x="206.3" y="108">A4</text>
<text x="214.9" y="108">MREQ</text>
<text x="217" y="103.2">CLK</text>
<text x="217.7" y="105.6">INT</text>
<text x="225.4" y="102.1">21</text>
<text x="225.4" y="104.5">22</text>
<text x="225.4" y="106.9">23</text>
<text x="273.6" y="102.1">16</text>
<text x="273.6" y="104.5">17</text>
<text x="280.3" y="103.2">INT</text>
<text x="280.3" y="105.6">NMI</text>
<text x="296.2" y="103.2">A12</text>
<text x="296.2" y="105.6">A13</text>
<text x="296.2" y="108">A14</text>
<text x="304.1" y="102.1">2</text>
<text x="304.1" y="104.5">3</text>
<text x="304.1" y="106.9">4</text>
<text x="98.7" y="109.8" transform="rotate(-90 98.7 109.8)">14</text>
<text x="199.6" y="109.3">13</text>
<text x="199.6" y="111.7">14</text>
<text x="206.3" y="110.3">A3</text>
<text x="206.3" y="112.7">A2</text>
<text x="215.8" y="110.3">IORQ</text>
<text x="225.4" y="109.3">26</text>
<text x="273.6" y="109.3">26</text>
<text x="280.3" y="110.3">RESET</text>
<text x="296.2" y="110.3">A15</text>
<text x="304.1" y="109.3">5</text>
<text x="199.6" y="114.1">15</text>
<text x="199.6" y="116.5">16</text>
<text x="206.3" y="115.1">A1</text>
<text x="206.3" y="117.5">A0</text>
<text x="218.2" y="117.5">RX</text>
<text x="218.4" y="115.1">TX</text>
<text x="225.4" y="114.1">35</text>
<text x="225.4" y="116.5">36</text>
<text x="273.6" y="114.1">25</text>
<text x="273.6" y="116.5">23</text>
<text x="280.3" y="115.1">BUSRQ</text>
<text x="280.3" y="117.5">BUSAK</text>
<text x="297.2" y="115.1">D0</text>
<text x="297.2" y="117.5">D1</text>
<text x="297.2" y="119.9">D2</text>
<text x="304.1" y="114.1">14</text>
<text x="304.1" y="116.5">15</text>
<text x="304.1" y="118.8">12</text>
<text x="98.7" y="120.1" transform="rotate(-90 98.7 120.1)">7</text>
<text x="199.6" y="121.2">24</text>
<text x="199.6" y="123.6">25</text>
<text x="206.3" y="122.3">WR</text>
<text x="206.3" y="124.7">RD</text>
<text x="218.5" y="122.3">E0</text>
<text x="218.5" y="124.7">E1</text>
<text x="225.4" y="121.2">37</text>
<text x="225.4" y="123.6">38</text>
<text x="274.7" y="121.2">6</text>
<text x="280.3" y="122.3">CLK</text>
<text x="297.2" y="122.3">D3</text>
<text x="297.2" y="124.7">D4</text>
<text x="304.1" y="121.2">8</text>
<text x="304.1" y="123.6">7</text>
<text x="199.6" y="128.4">17</text>
<text x="206.3" y="129.4">GND</text>
<text x="218.5" y="127.1">E2</text>
<text x="218.5" y="129.4">E3</text>
<text x="225.4" y="126">39</text>
<text x="225.4" y="128.4">40</text>
<text x="273.6" y="126">29</text>
<text x="273.8" y="130.8">11</text>
<text x="280.3" y="131.8">VCC</text>
<text x="280.3" y="127.1">GND</text>
<text x="297.2" y="127.1">D5</text>
<text x="297.2" y="129.4">D6</text>
<text x="297.2" y="131.8">D7</text>
<text x="304.1" y="126">9</text>
<text x="304.1" y="128.4">10</text>
<text x="304.1" y="130.8">13</text>
<text x="279.5" y="149.9">1</text>
<text x="294.6" y="149.9">2</text>
<text x="322" y="149.9">2</text>
<text x="333.3" y="149.9">1</text>
<text x="110" y="152.3">8</text>
<text x="125.1" y="152.3">9</text>
<text x="132.8" y="152.3">10</text>
<text x="149" y="152.3">11</text>
<text x="171.6" y="152.3">1</text>
<text x="171.6" y="154.6">2</text>
<text x="322" y="152.3">3</text>
<text x="322" y="154.6">4</text>
<text x="158.4" y="159.4" transform="rotate(-90 158.4 159.4)">4</text>
<text x="160.8" y="159.4" transform="rotate(-90 160.8 159.4)">3</text>
<text x="279.5" y="161.8">3</text>
<text x="294.6" y="161.8">4</text>
<text x="322" y="157">5</text>
<text x="322" y="159.4">6</text>
<text x="322" y="161.8">7</text>
<text x="158.4" y="166" transform="rotate(-90 158.4 166)">2</text>
<text x="160.8" y="166" transform="rotate(-90 160.8 166)">1</text>
<text x="279.5" y="173.7">5</text>
<text x="294.6" y="173.7">6</text>
<text x="278.4" y="185.7">13</text>
<text x="294.6" y="185.7">12</text>
<text x="112.4" y="188.1">2</text>
<text x="112.4" y="190.5">4</text>
<text x="122.7" y="188.1">1</text>
<text x="122.7" y="190.5">3</text>
<text x="111.3" y="197.6">10</text>
<text x="112.4" y="192.8">6</text>
<text x="112.4" y="195.2">8</text>
<text x="122.7" y="192.8">5</text>
<text x="122.7" y="195.2">7</text>
<text x="122.7" y="197.6">9</text>
<text x="111.3" y="200">12</text>
<text x="122.7" y="200">11</text>
<text x="134.5" y="207.2" transform="rotate(-90 134.5 207.2)">2</text>
<text x="136.9" y="207.2" transform="rotate(-90 136.9 207.2)">3</text>
<text x="139.3" y="207.2" transform="rotate(-90 139.3 207.2)">4</text>
<text x="141.7" y="207.2" transform="rotate(-90 141.7 207.2)">5</text>
<text x="144" y="207.2" transform="rotate(-90 144 207.2)">6</text>
<text x="134.5" y="218.5" transform="rotate(-90 134.5 218.5)">1</text>
</g>
<g font-size="1.7">
<text x="100.8" y="112" transform="rotate(-90 100.8 112)">VCC</text>
<text x="100.8" y="119.9" transform="rotate(-90 100.8 119.9)">GND</text>
</g>
<g font-size=".5">
<text x="114.2" y="57.3">SpiceOrder 1</text>
<text x="140.4" y="57.3">SpiceOrder 1</text>
<text x="114.2" y="64.5">SpiceOrder 2</text>
<text x="140.4" y="64.5">SpiceOrder 2</text>
</g>
</svg>
